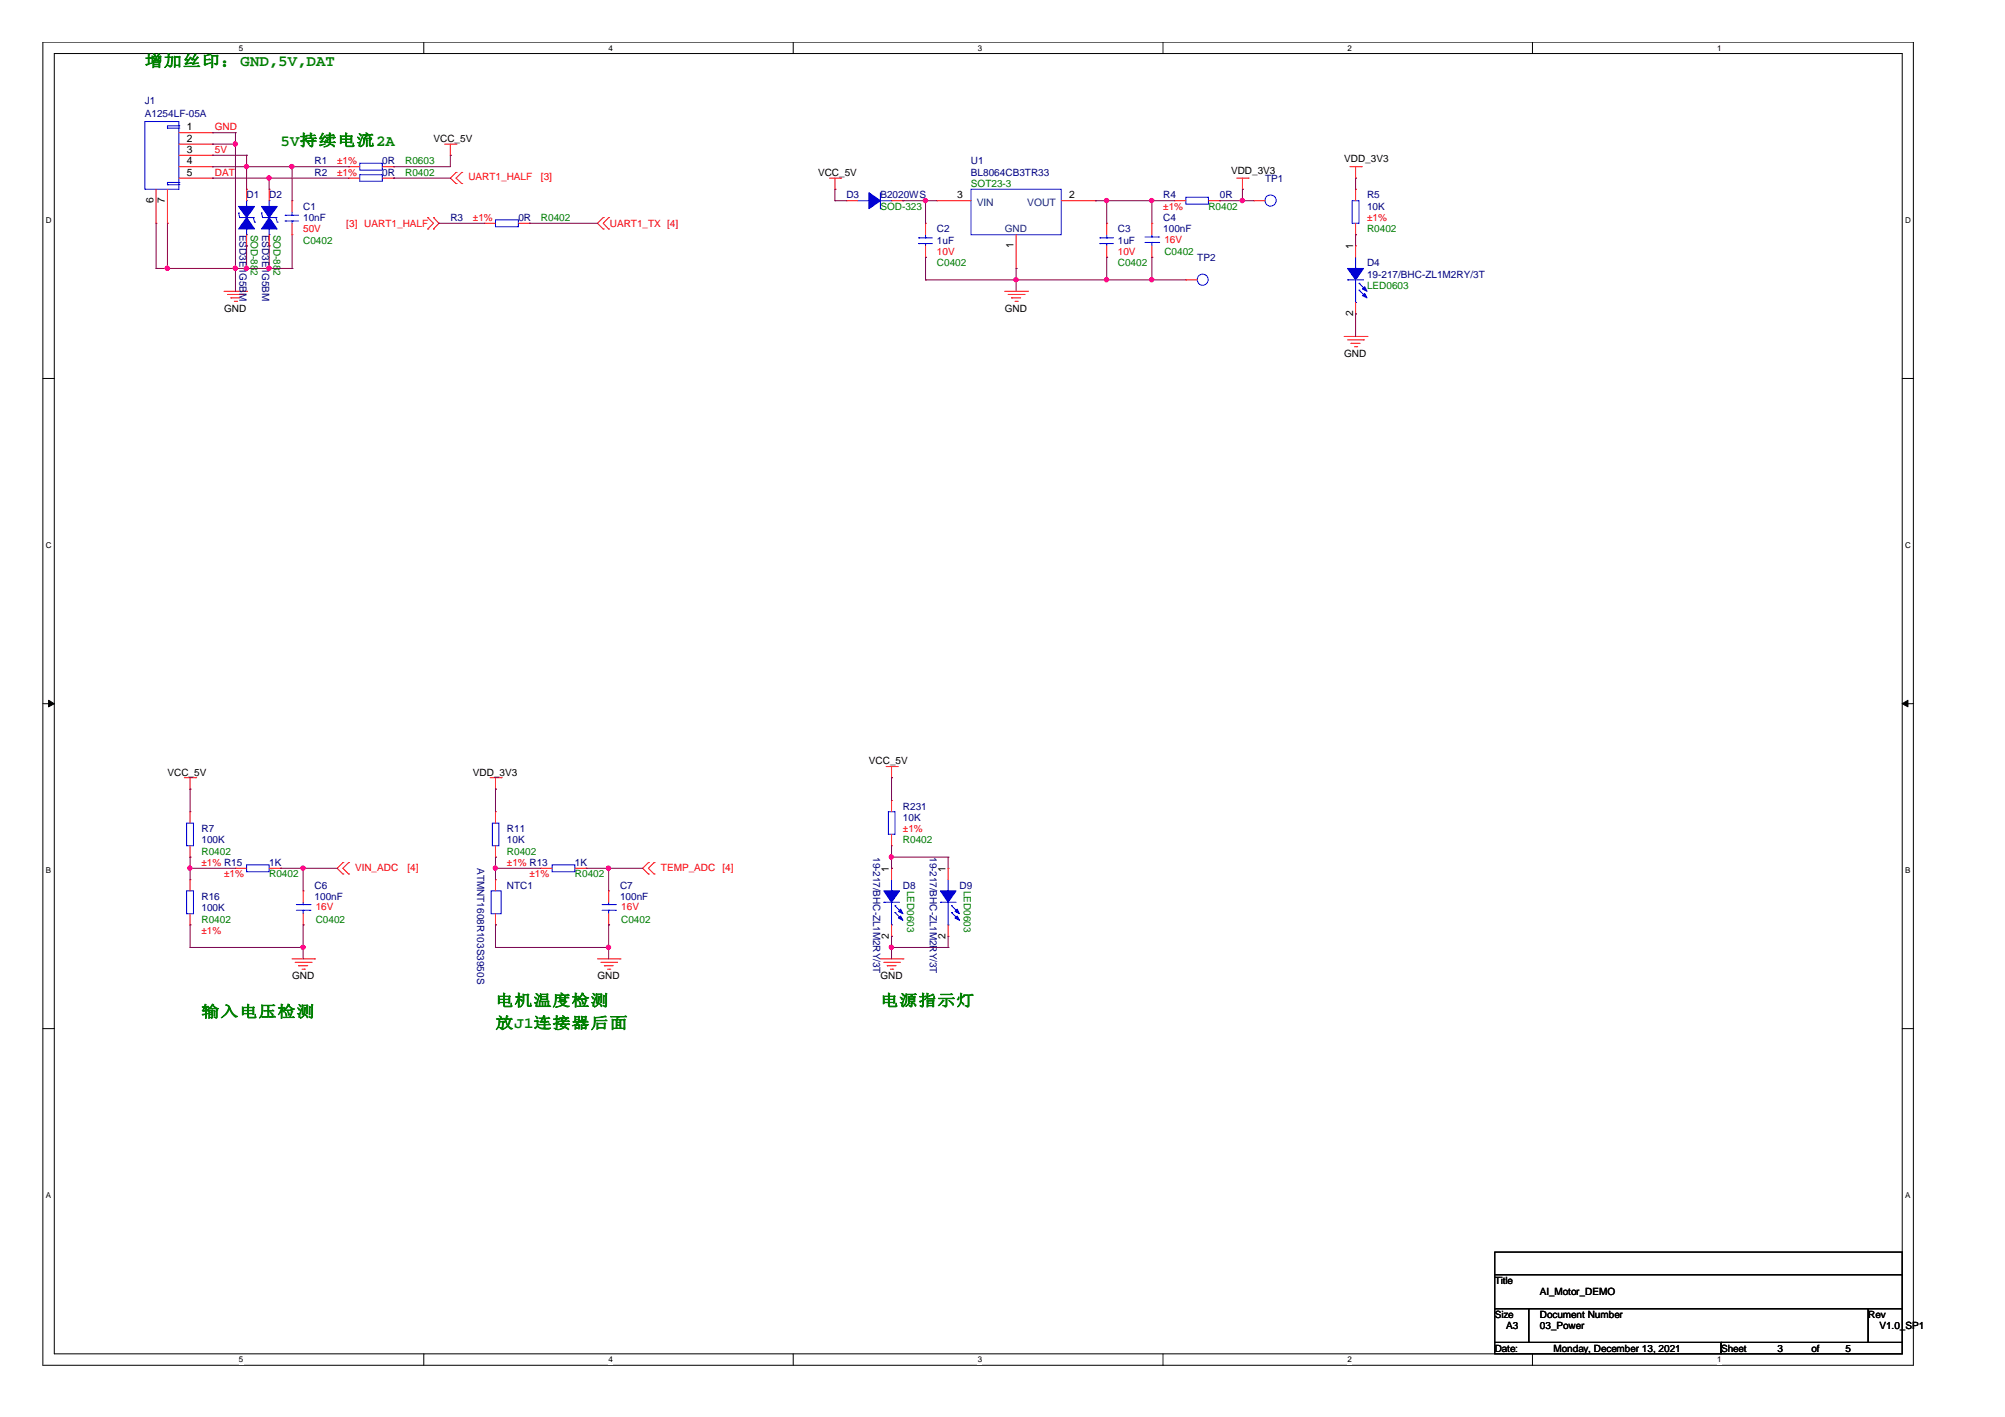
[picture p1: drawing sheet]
<svg xmlns="http://www.w3.org/2000/svg" width="297mm" height="210mm" viewBox="0 0 297 210" stroke-linecap="round" stroke-linejoin="round" font-family="sans-serif">
<path d="M6.3 6.2h277.2v196h-277.2zM8 7.9h273.8v192.6h-273.8z" fill="none" stroke="#000" stroke-width=".15"/>
<g fill="#fff">
<path d="M35.4 6.4h.6v1.4h-.6z"/>
<path d="M35.4 200.7h.6v1.4h-.6z"/>
</g>
<path d="M62.8 6.2v1.7M62.8 200.5v1.7" fill="none" stroke="#000" stroke-width=".15"/>
<g fill="#fff">
<path d="M90.1 6.4h.7v1.4h-.7z"/>
<path d="M90.1 200.7h.7v1.4h-.7z"/>
</g>
<path d="M117.5 6.2v1.7M117.5 200.5v1.7" fill="none" stroke="#000" stroke-width=".15"/>
<g fill="#fff">
<path d="M144.9 6.4h.6v1.4h-.6z"/>
<path d="M144.9 200.7h.6v1.4h-.6z"/>
</g>
<path d="M172.3 6.2v1.7M172.3 200.5v1.7" fill="none" stroke="#000" stroke-width=".15"/>
<g fill="#fff">
<path d="M199.6 6.4h.7v1.4h-.7z"/>
<path d="M199.6 200.7h.7v1.4h-.7z"/>
</g>
<path d="M227 6.2v1.7M227 200.5v1.7" fill="none" stroke="#000" stroke-width=".15"/>
<g fill="#fff">
<path d="M254.4 6.4h.6v1.4h-.6z"/>
<path d="M254.4 200.7h.6v1.4h-.6z"/>
<path d="M6.8 32h.8v1.3h-.8z"/>
<path d="M282.2 32h.9v1.3h-.9z"/>
<path d="M6.8 80.1h.8v1.4h-.8z"/>
<path d="M282.2 80.1h.9v1.4h-.9z"/>
</g>
<path d="M6.3 56.1h1.7M281.8 56.1h1.7" fill="none" stroke="#000" stroke-width=".15"/>
<g fill="#fff">
<path d="M6.8 128.3h.7v1.3h-.7z"/>
<path d="M282.2 128.3h.8v1.3h-.8z"/>
</g>
<path d="M6.3 104.2h1.7M281.8 104.2h1.7" fill="none" stroke="#000" stroke-width=".15"/>
<path d="M7.2 103.7l.8 .5-.8 .5zM281.8 104.2l.9-.5v1z" fill="#000" stroke="#000" stroke-width=".15"/>
<g fill="#fff">
<path d="M6.8 176.4h.7v1.4h-.7z"/>
<path d="M282.2 176.4h.8v1.4h-.8z"/>
</g>
<path d="M6.3 152.4h1.7M281.8 152.4h1.7M221.4 185.5h60.4v3.3h-60.4zM221.4 188.8h60.4v5.1h-60.4zM221.4 193.9h5.1v5h-5.1zM221.4 198.9h33.6v1.6h-33.6zM226.5 193.9h50.3v5h-50.3zM255 198.9h26.8v1.6h-26.8zM276.8 193.9h5v5h-5z" fill="none" stroke="#000" stroke-width=".15"/>
<g fill="none" stroke="#f00" stroke-width=".15">
<path d="M26.5 19.7h5M31.5 19.7h.1M23.1 33.1h.1M23.1 28v5.1M24.8 33.1h.1M24.8 28v5.1M26.5 26.4h5M26.5 24.7h5M26.5 21.4h5M26.5 23h5M31.5 21.4h.1M31.5 23h.1"/>
<path d="M31.5 24.7h.1M31.5 26.4h.1M36.5 28h.1M36.5 36.4h.1M36.5 28v1.7M36.5 34.8v1.6M39.9 28h.1M39.9 36.4h.1M39.9 28v1.7M39.9 34.8v1.6M43.3 34.8h.1M43.3 29.7h.1"/>
<path d="M43.3 29.7v1.7M43.3 33.1v1.7M51.6 24.7h.1M51.6 26.4h.1M51.6 26.4h1.7M51.6 24.7h1.7M56.6 26.4h1.7M56.6 24.7h1.7M58.3 24.7h.1M58.3 26.4h.1M63.4 33.9h.1M63.4 32.2h.1"/>
<path d="M63.4 32.2l.8 .9-.8 .8M64.2 32.2h.1M64.2 33.9h.1M64.2 32.2l.8 .9-.8 .8M65.9 21.4h1.7M66.7 23h.1M66.7 21.4v1.6M67.6 21.4h.1M67.6 27.2h.1M67.6 25.5h.1M67.6 25.5l-.9 .9 .9 .8M68.4 25.5h.1"/>
<path d="M68.4 27.2h.1M68.4 25.5l-.8 .9 .8 .8M71.8 33.1h.1M71.8 33.1h1.6M76.8 33.1h1.6M78.4 33.1h.1M89.4 32.2h.1M89.4 33.9h.1M89.4 32.2l-.9 .9 .9 .8M90.2 33.9h.1M90.2 32.2h.1M90.2 32.2l-.8 .9 .8 .8"/>
<path d="M122.9 26.4h1.6M123.7 28h.1M123.7 26.4v1.6M124.5 26.4h.1M125.4 29.7h.1M125.4 29.7h1.7M132.1 29.7h1.7M133.8 29.7h.1M137.1 38.1h.1M137.1 33.1h.1M137.1 33.1v1.7M137.1 36.4v1.7"/>
<path d="M138.8 29.7h.1M138.8 29.7h5M150.5 39.8h.1M150.5 34.8v5M157.2 29.7h5.1M162.3 29.7h.1M164 38.1h.1M164 33.1h.1M164 33.1v1.7M164 36.4v1.7M170.6 33.1h.1M170.6 38.1h.1"/>
<path d="M170.6 33.1v1.7M170.6 36.4v1.7M174 29.7h.1M174 29.7h1.7M179 29.7h1.7M180.7 29.7h.1M183.2 26.4h1.7M184.1 28h.1M184.1 26.4v1.6M184.9 26.4h.1M185.8 29.7h.1M185.8 29.7h1.6"/>
<path d="M200 24.7h1.7M200.8 26.4h.1M200.8 28h.1M200.8 34.8h.1M200.8 36.4h.1M200.8 24.7v1.7M200.8 28v1.7M200.8 33.1v1.7M200.8 36.4v1.7M201.7 24.7h.1M33.2 43.2h3.3M33.7 43.6h2.3"/>
<path d="M34.2 44.1h.1M34.2 44.1h1.3M34.7 44.6h.4M35.1 44.6h.1M36 43.6h.1M36.5 43.2h.1M148.8 43.2h3.4M149.4 43.6h2.3M149.9 44.1h.1M149.9 44.1h1.3M150.4 44.6h.3M150.7 44.6h.1"/>
<path d="M151.7 43.6h.1M152.2 43.2h.1M175.7 41.5h.1M175.7 41.5h1.7M199.1 49.8h3.4M199.6 50.3h2.4M200.2 50.9h.1M200.2 50.9h1.3M200.7 51.4h.3M200.8 46.5h.1M200.8 44.8v1.7M201 51.4h.1"/>
<path d="M202 50.3h.1M202.5 49.8h.1M27.3 115.2h1.7M28.2 116.9h.1M28.2 115.2v1.7M29 115.2h.1M72.6 115.2h1.7M73.4 116.9h.1M73.4 115.2v1.7M74.3 115.2h.1M131.3 113.6h1.6M132.1 115.2h.1"/>
<path d="M132.1 118.6h.1M132.1 113.6v1.6M132.1 118.6v1.6M132.9 113.6h.1M28.2 120.2h.1M28.2 127h.1M28.2 130.3h.1M28.2 137h.1M28.2 120.2v1.7M28.2 125.3v1.7M28.2 130.3v1.7M28.2 135.4v1.6"/>
<path d="M34.9 128.6h.1M34.9 128.6h1.6M39.9 128.6h1.7M41.6 128.6h.1M44.9 132h.1M44.9 137h.1M44.9 132v1.7M44.9 135.4v1.6M50.8 129.5h.1M50.8 127.8h.1M50.8 127.8l-.8 .8 .8 .9M51.6 127.8h.1"/>
<path d="M51.6 129.5h.1M51.6 127.8l-.8 .8 .8 .9M73.4 120.2h.1M73.4 127h.1M73.4 130.3h.1M73.4 137h.1M73.4 120.2v1.7M73.4 125.3v1.7M73.4 130.3v1.7M73.4 135.4v1.6M80.1 128.6h.1M80.1 128.6h1.7"/>
<path d="M85.2 128.6h1.6M86.8 128.6h.1M90.2 132h.1M90.2 137h.1M90.2 132v1.7M90.2 135.4v1.6M96.1 129.5h.1M96.1 127.8h.1M96.1 127.8l-.9 .8 .9 .9M96.9 127.8h.1M96.9 129.5h.1M96.9 127.8l-.8 .8 .8 .9"/>
<path d="M132.1 128.6h.1M132.1 138.7h.1M132.1 125.3h.1M132.1 123.6v1.7M132.1 128.6v1.7M132.1 137v1.7M140.5 128.6h.1M140.5 138.7h.1M140.5 128.6v1.7M140.5 137v1.7M43.3 142h3.3M43.7 142.6h2.4"/>
<path d="M44.2 143.1h.1M44.2 143.1h1.4M44.7 143.6h.4M45.1 143.6h.1M46.1 142.6h.1M46.6 142h.1M88.5 142h3.4M89 142.6h2.4M89.5 143.1h.1M89.5 143.1h1.3M90 143.6h.3M90.3 143.6h.1"/>
<path d="M91.4 142.6h.1M91.9 142h.1M130.4 142h3.4M130.9 142.6h2.4M131.4 143.1h.1M131.4 143.1h1.4M131.9 143.6h.3M132.2 143.6h.1M133.3 142.6h.1M133.8 142h.1"/>
</g>
<g fill="none" stroke="#00f" stroke-width=".15">
<path d="M21.5 18h5v10h-5zM24.8 19h.1M24.8 19h1.7M26.5 19h.1M26.5 18.6h.1M26.5 18.6h-1.7v.4M24.8 27.4h.1M24.8 27.4h1.7M26.5 27.4h.1M26.5 27h.1M26.5 27h-1.7v.4M35.3 31.6h.1"/>
<path d="M35.3 31.6l.2 .6h2M36.5 29.7h.1M36.5 34.8h.1M36.5 29.7v.9M36.5 33.9v.9M37.5 32.2h.1M37.5 32.2l.2 .7M37.7 32.9h.1M38.7 31.6h.1M38.7 31.6l.2 .6h2M39.9 29.7h.1M39.9 34.8h.1"/>
<path d="M39.9 29.7v.9M39.9 33.9v.9M40.9 32.2h.1M40.9 32.2l.2 .7M41.1 32.9h.1M42.2 31.9h.1M42.2 32.7h.1M42.2 31.9h2M42.2 32.7h2M43.3 32.7h.1M43.3 31.9h.1M43.3 31.4v.5"/>
<path d="M43.3 32.7v.4M53.3 24.2h3.3v1h-3.3zM53.3 25.9h3.3v1h-3.3zM73.4 32.6h3.4v1h-3.4zM127.1 29.7h1.6M128.7 29.7h.1M130.4 30.9h.1M130.4 28.5v2.4M130.4 29.7h1.7M132.1 29.7h.1M136.1 35.2h.1M136.1 36.1h.1"/>
<path d="M136.1 35.2h2M136.1 36.1h2M137.1 36.1h.1M137.1 35.2h.1M137.1 34.8v.4M137.1 36.1v.3M143.8 28h13.4v6.8h-13.4zM162.9 35.2h.1M162.9 36.1h.1M162.9 35.2h2.1M162.9 36.1h2.1M164 36.1h.1"/>
<path d="M164 35.2h.1M164 34.8v.4M164 36.1v.3M169.6 35.9h2.1M169.6 35.1h2.1M170.6 35.1h.1M170.6 35.9h.1M170.6 34.8v.3M170.6 35.9v.5M171.7 35.9h.1M171.7 35.1h.1M175.7 29.2h3.3v1h-3.3z"/>
<path d="M200.3 29.7h1v3.4h-1zM200.8 39.8h.1M200.8 38.1v1.7M199.6 41.5h.1M199.6 41.5h2.4M200.8 44.8h.1M200.8 41.5v3.3M201.3 42h.1M201.3 43h.1M201.3 42l1.1 1M201.3 43l1.1 1M27.6 121.9h1.1v3.4h-1.1z"/>
<path d="M27.6 132h1.1v3.4h-1.1zM36.5 128.1h3.4v1h-3.4zM43.9 134.8h2M43.9 134h2M44.9 134h.1M44.9 134.8h.1M44.9 133.7v.3M44.9 134.8v.6M45.9 134.8h.1M45.9 134h.1M72.8 132h1.5v3.4h-1.5zM72.9 121.9h1v3.4h-1z"/>
<path d="M81.8 128.1h3.4v1h-3.4zM89.2 134.8h2M89.2 134h2M90.2 134h.1M90.2 134.8h.1M90.2 133.7v.3M90.2 134.8v.6M91.2 134.8h.1M91.2 134h.1M130.9 133.7h.1M130.9 133.7h2.4M131.6 120.2h1v3.4h-1z"/>
<path d="M132.1 132h.1M132.1 137h.1M132.1 130.3v1.7M132.1 133.7v3.3M132.6 134.2h.1M132.6 135.2h.1M132.6 134.2l1 1M132.6 135.2l1 1M139.3 133.7h.1M139.3 133.7h2.3M140.5 132h.1M140.5 137h.1"/>
<path d="M140.5 130.3v1.7M140.5 133.7v3.3M141 134.2h.1M141 135.2h.1M141 134.2l1 1M141 135.2l1 1"/>
<circle cx="188.2" cy="29.7" r=".83"/>
<circle cx="178.2" cy="41.4" r=".82"/>
</g>
<g fill="#00f" stroke="#00f" stroke-width=".15">
<path d="M130.9 132h2.4l-1.2 1.7z" fill-rule="evenodd"/>
<path d="M133.1 136l.3-.3 .4 .6z" fill-rule="evenodd"/>
<path d="M133.4 134.7l.4 .7-.7-.4z" fill-rule="evenodd"/>
<path d="M39.9 32.2l1.2 1.7h-2.4z" fill-rule="evenodd"/>
<path d="M38.7 30.6h2.4l-1.2 1.6z" fill-rule="evenodd"/>
<path d="M128.7 28.5l1.7 1.2-1.7 1.2z" fill-rule="evenodd"/>
<path d="M36.5 32.2l1.2 1.7h-2.4z" fill-rule="evenodd"/>
<path d="M35.3 30.6h2.4l-1.2 1.6z" fill-rule="evenodd"/>
<path d="M199.6 39.8h2.4l-1.2 1.7z" fill-rule="evenodd"/>
<path d="M201.8 43.8l.4-.3 .3 .6z" fill-rule="evenodd"/>
<path d="M201.8 42.8l.4-.3 .3 .7z" fill-rule="evenodd"/>
<path d="M139.3 132h2.3l-1.1 1.7z" fill-rule="evenodd"/>
<path d="M141.5 136l.3-.3 .4 .6z" fill-rule="evenodd"/>
<path d="M141.8 134.7l.4 .7-.7-.4z" fill-rule="evenodd"/>
</g>
<g fill="none" stroke="#800040" stroke-width=".15">
<path d="M31.5 19.7h.1M31.5 19.7h3.4M34.9 19.7h.1M34.9 19.7v23.5M23.1 39.8h.1M23.1 39.8h20.2M23.1 33.1v6.7M24.8 39.8h.1M24.8 33.1v6.7M31.5 21.4h.1M31.5 26.4h.1M31.5 24.7h.1"/>
<path d="M31.5 23h.1M31.5 24.7h20.1M31.5 26.4h20.1M31.5 21.4h3.4M31.5 23h5M34.9 39.8h.1M34.9 21.4h.1M36.5 36.4h.1M36.5 39.8h.1M36.5 23h.1M36.5 24.7h.1M36.5 23v5"/>
<path d="M36.5 36.4v3.4M39.9 36.4h.1M39.9 26.4h.1M39.9 39.8h.1M39.9 26.4v1.6M39.9 36.4v3.4M43.3 24.7h.1M43.3 39.8h.1M43.3 24.7v5M43.3 34.8v5M51.6 24.7h.1M58.3 24.7h.1"/>
<path d="M58.3 26.4h.1M58.3 26.4h8.4M65 33.1h.1M65 33.1h6.8M66.7 23h.1M66.7 23v1.7h-8.4M78.4 33.1h.1M78.4 33.1h10.1M123.7 29.7h.1M123.7 28h.1M123.7 29.7h1.7M123.7 28v1.7"/>
<path d="M133.8 29.7h.1M133.8 29.7h5M137.1 38.1h.1M137.1 29.7h.1M137.1 29.7v3.4M137.1 38.1v3.4M150.5 39.8h.1M150.5 39.8v3.4M162.3 29.7h.1M162.3 29.7h11.7M164 29.7h.1M164 38.1h.1"/>
<path d="M164 29.7v3.4M164 38.1v3.4M170.6 29.7h.1M170.6 38.1h.1M170.6 29.7v3.4M170.6 38.1v3.4M180.7 29.7h.1M180.7 29.7h5.1M184.1 28h.1M184.1 29.7h.1M184.1 28v1.7M200.8 34.8h.1"/>
<path d="M200.8 26.4h.1M200.8 26.4v1.6M200.8 34.8v1.6M137.1 41.5h.1M137.1 41.5h38.6M150.5 41.5h.1M164 41.5h.1M170.6 41.5h.1M200.8 46.5h.1M200.8 46.5v3.3M28.2 116.9h.1M28.2 116.9v3.3"/>
<path d="M73.4 116.9h.1M73.4 116.9v3.3M132.1 115.2h.1M132.1 115.2v3.4M28.2 127h.1M28.2 137h.1M28.2 128.6h.1M28.2 127v3.3M28.2 137v3.3M28.2 128.6h6.7M41.6 128.6h.1M41.6 128.6h8.4"/>
<path d="M44.9 137h.1M44.9 128.6h.1M44.9 128.6v3.4M44.9 137v5M73.4 127h.1M73.4 137h.1M73.4 128.6h.1M73.4 128.6h6.7M73.4 127v3.3M73.4 137v3.3M86.8 128.6h.1M86.8 128.6h8.4"/>
<path d="M90.2 137h.1M90.2 128.6h.1M90.2 128.6v3.4M90.2 137v5M132.1 127h.1M132.1 128.6h.1M132.1 138.7h.1M132.1 125.3v3.3M132.1 138.7v3.3M132.1 127h8.4M140.5 127h.1M140.5 127v1.6"/>
<path d="M140.5 138.7v1.6M28.2 140.3h.1M28.2 140.3h16.7M44.9 140.3h.1M73.4 140.3h.1M73.4 140.3h16.8M90.2 140.3h.1M132.1 140.3h.1M132.1 140.3h8.4M140.5 140.3h.1"/>
</g>
<g fill="#f0f" stroke="#f0f" stroke-width=".15">
<circle cx="184" cy="29.7" r=".32"/>
<circle cx="44.9" cy="140.3" r=".32"/>
<circle cx="28.1" cy="128.6" r=".32"/>
<circle cx="44.9" cy="128.6" r=".32"/>
<circle cx="90.1" cy="140.3" r=".32"/>
<circle cx="90.1" cy="128.6" r=".32"/>
<circle cx="73.4" cy="128.6" r=".32"/>
<circle cx="150.5" cy="41.4" r=".32"/>
<circle cx="137.1" cy="29.7" r=".32"/>
<circle cx="163.9" cy="29.7" r=".32"/>
<circle cx="163.9" cy="41.4" r=".32"/>
<circle cx="170.6" cy="29.7" r=".32"/>
<circle cx="170.6" cy="41.4" r=".32"/>
<circle cx="36.5" cy="39.7" r=".32"/>
<circle cx="34.9" cy="39.7" r=".32"/>
<circle cx="34.9" cy="21.3" r=".32"/>
<circle cx="36.5" cy="24.7" r=".32"/>
<circle cx="43.2" cy="24.7" r=".32"/>
<circle cx="39.9" cy="26.4" r=".32"/>
<circle cx="39.9" cy="39.7" r=".32"/>
<circle cx="24.8" cy="39.7" r=".32"/>
<circle cx="132.1" cy="126.9" r=".32"/>
<circle cx="132.1" cy="140.3" r=".32"/>
</g>
<g font-size="2.3" fill="#008000">
<text x="21.5" y="9.8">增加丝印：GND,5V,DAT</text>
<text x="41.6" y="21.6">5V持续电流2A</text>
<text x="73.4" y="149">电机温度检测</text>
<text x="130.4" y="149">电源指示灯</text>
<text x="29.8" y="150.6">输入电压检测</text>
<text x="73.4" y="152.3">放J1连接器后面</text>
</g>
<g font-size="1.5" fill="#000080">
<text x="21.5" y="15.3">J1</text>
<text x="21.5" y="17.3">A1254LF-05A</text>
<text x="36.5" y="29.4">D1</text>
<text x="39.9" y="29.4">D2</text>
<text x="46.6" y="24.4">R1</text>
<text x="46.6" y="26">R2</text>
<text x="56.6" y="24.4">0R</text>
<text x="56.6" y="26">0R</text>
<text x="125.4" y="29.4">D3</text>
<text x="130.4" y="29.4">B2020WS</text>
<text x="143.8" y="24.4">U1</text>
<text x="143.8" y="26">BL8064CB3TR33</text>
<text x="172.3" y="29.4">R4</text>
<text x="180.7" y="29.4">0R</text>
<text x="187.4" y="26.9">TP1</text>
<text x="202.5" y="29.4">R5</text>
<text x="35.5" y="34.8" transform="rotate(90 35.5 34.8)">ESD3E1G5BM</text>
<text x="38.8" y="34.8" transform="rotate(90 38.8 34.8)">ESD3E1G5BM</text>
<text x="44.9" y="31.1">C1</text>
<text x="44.9" y="32.7">10nF</text>
<text x="66.7" y="32.7">R3</text>
<text x="76.8" y="32.7">0R</text>
<text x="138.8" y="34.4">C2</text>
<text x="165.6" y="34.4">C3</text>
<text x="172.3" y="32.7">C4</text>
<text x="172.3" y="34.4">100nF</text>
<text x="202.5" y="31.1">10K</text>
<text x="138.8" y="36.1">1uF</text>
<text x="165.6" y="36.1">1uF</text>
<text x="177.4" y="38.6">TP2</text>
<text x="202.5" y="39.5">D4</text>
<text x="202.5" y="41.1">19-217/BHC-ZL1M2RY/3T</text>
<text x="133.8" y="119.9">R231</text>
<text x="29.8" y="123.3">R7</text>
<text x="29.8" y="124.9">100K</text>
<text x="75.1" y="123.3">R11</text>
<text x="75.1" y="124.9">10K</text>
<text x="133.8" y="121.6">10K</text>
<text x="39.9" y="128.3">1K</text>
<text x="46.6" y="131.7">C6</text>
<text x="70.7" y="128.6" transform="rotate(90 70.7 128.6)">ATMNT1608R103S3950S</text>
<text x="75.1" y="131.7">NTC1</text>
<text x="85.2" y="128.3">1K</text>
<text x="91.9" y="131.7">C7</text>
<text x="129.4" y="127" transform="rotate(90 129.4 127)">19-217/BHC-ZL1M2RY/3T</text>
<text x="133.8" y="131.7">D8</text>
<text x="137.8" y="127" transform="rotate(90 137.8 127)">19-217/BHC-ZL1M2RY/3T</text>
<text x="142.2" y="131.7">D9</text>
<text x="29.8" y="133.3">R16</text>
<text x="29.8" y="135">100K</text>
<text x="46.6" y="133.3">100nF</text>
<text x="91.9" y="133.3">100nF</text>
</g>
<g font-size="1.5">
<text x="27.7" y="19.3">1</text>
<text x="27.7" y="21">2</text>
<text x="27.7" y="22.6">3</text>
<text x="64.2" y="21">VCC_5V</text>
<text x="27.7" y="24.3">4</text>
<text x="27.7" y="26">5</text>
<text x="121.2" y="26">VCC_5V</text>
<text x="141.8" y="29.4">3</text>
<text x="158.4" y="29.4">2</text>
<text x="182.4" y="25.7">VDD_3V3</text>
<text x="199.1" y="24">VDD_3V3</text>
<text x="22.7" y="30.1" transform="rotate(-90 22.7 30.1)">6</text>
<text x="24.4" y="30.1" transform="rotate(-90 24.4 30.1)">7</text>
<text x="150.2" y="36.8" transform="rotate(-90 150.2 36.8)">1</text>
<text x="200.4" y="36.9" transform="rotate(-90 200.4 36.9)">1</text>
<text x="33.2" y="46.2">GND</text>
<text x="148.8" y="46.2">GND</text>
<text x="200.4" y="46.8" transform="rotate(-90 200.4 46.8)">2</text>
<text x="199.1" y="52.9">GND</text>
<text x="128.7" y="113.2">VCC_5V</text>
<text x="24.8" y="114.9">VCC_5V</text>
<text x="70.1" y="114.9">VDD_3V3</text>
<text x="131.7" y="129.1" transform="rotate(-90 131.7 129.1)">1</text>
<text x="140.1" y="129.1" transform="rotate(-90 140.1 129.1)">1</text>
<text x="131.7" y="139" transform="rotate(-90 131.7 139)">2</text>
<text x="140.1" y="139" transform="rotate(-90 140.1 139)">2</text>
<text x="43.3" y="145.1">GND</text>
<text x="88.5" y="145.1">GND</text>
<text x="130.4" y="145.1">GND</text>
<text x="221.4" y="190.2">Title</text>
<text x="228.1" y="191.8">AI_Motor_DEMO</text>
<text x="221.4" y="195.2">Size</text>
<text x="223.1" y="196.9">A3</text>
<text x="228.1" y="195.2">Document Number</text>
<text x="228.1" y="196.9">03_Power</text>
<text x="276.8" y="195.2">Rev</text>
<text x="278.4" y="196.9">V1.0_SP1</text>
<text x="221.4" y="200.2">Date:</text>
<text x="230.2" y="200.2">Monday, December 13, 2021</text>
<text x="255" y="200.2">Sheet</text>
<text x="263.4" y="200.2">3</text>
<text x="268.4" y="200.2">of</text>
<text x="273.4" y="200.2">5</text>
</g>
<g font-size="1.5" fill="#f00">
<text x="31.8" y="19.3">GND</text>
<text x="31.8" y="22.7">5V</text>
<text x="31.8" y="26">DAT</text>
<text x="50" y="24.4">±1%</text>
<text x="50" y="26">±1%</text>
<text x="69.4" y="26.7">UART1_HALF</text>
<text x="80.1" y="26.7">[3]</text>
<text x="44.9" y="34.4">50V</text>
<text x="51.3" y="33.6">[3] UART1_HALF</text>
<text x="70.1" y="32.7">±1%</text>
<text x="90.3" y="33.6">UART1_TX [4]</text>
<text x="172.3" y="31.1">±1%</text>
<text x="172.5" y="36">16V</text>
<text x="202.5" y="32.7">±1%</text>
<text x="138.8" y="37.8">10V</text>
<text x="165.6" y="37.8">10V</text>
<text x="133.8" y="123.3">±1%</text>
<text x="29.8" y="128.3">±1% R15</text>
<text x="33.2" y="130">±1%</text>
<text x="52.6" y="129">VIN_ADC</text>
<text x="60.4" y="129">[4]</text>
<text x="75.1" y="128.3">±1% R13</text>
<text x="78.4" y="130">±1%</text>
<text x="97.9" y="129">TEMP_ADC</text>
<text x="107" y="129">[4]</text>
<text x="46.8" y="134.8">16V</text>
<text x="92" y="134.8">16V</text>
<text x="29.8" y="138.4">±1%</text>
</g>
<g font-size="1.5" fill="#008000">
<text x="60" y="24.4">R0603</text>
<text x="60" y="26">R0402</text>
<text x="143.8" y="27.7">SOT23-3</text>
<text x="37.2" y="34.8" transform="rotate(90 37.2 34.8)">SOD-882</text>
<text x="40.5" y="34.8" transform="rotate(90 40.5 34.8)">SOD-882</text>
<text x="80.1" y="32.7">R0402</text>
<text x="130.4" y="31.1">SOD-323</text>
<text x="179" y="31.1">R0402</text>
<text x="202.5" y="34.4">R0402</text>
<text x="44.9" y="36.1">C0402</text>
<text x="138.8" y="39.5">C0402</text>
<text x="165.6" y="39.5">C0402</text>
<text x="172.5" y="37.8">C0402</text>
<text x="202.5" y="42.8">LED0603</text>
<text x="133.8" y="124.9">R0402</text>
<text x="29.8" y="126.6">R0402</text>
<text x="39.9" y="130">R0402</text>
<text x="75.1" y="126.6">R0402</text>
<text x="85.2" y="130">R0402</text>
<text x="134.4" y="132" transform="rotate(90 134.4 132)">LED0603</text>
<text x="142.8" y="132" transform="rotate(90 142.8 132)">LED0603</text>
<text x="29.8" y="136.7">R0402</text>
<text x="46.8" y="136.7">C0402</text>
<text x="92" y="136.7">C0402</text>
</g>
<g font-size="1.5" fill="#004080">
<text x="144.7" y="30.5">VIN</text>
<text x="148.8" y="34.4">GND</text>
<text x="152.2" y="30.5">VOUT</text>
</g>
<g font-size="1.2">
<text x="35.4" y="7.5">5</text>
<text x="90.1" y="7.5">4</text>
<text x="144.9" y="7.5">3</text>
<text x="199.6" y="7.5">2</text>
<text x="254.4" y="7.5">1</text>
<text x="6.8" y="33.1">D</text>
<text x="282.2" y="33.1">D</text>
<text x="6.8" y="81.2">C</text>
<text x="282.2" y="81.2">C</text>
<text x="6.8" y="129.4">B</text>
<text x="282.2" y="129.4">B</text>
<text x="6.8" y="177.5">A</text>
<text x="282.2" y="177.5">A</text>
<text x="35.4" y="201.8">5</text>
<text x="90.1" y="201.8">4</text>
<text x="144.9" y="201.8">3</text>
<text x="199.6" y="201.8">2</text>
<text x="254.4" y="201.8">1</text>
</g>
</svg>
